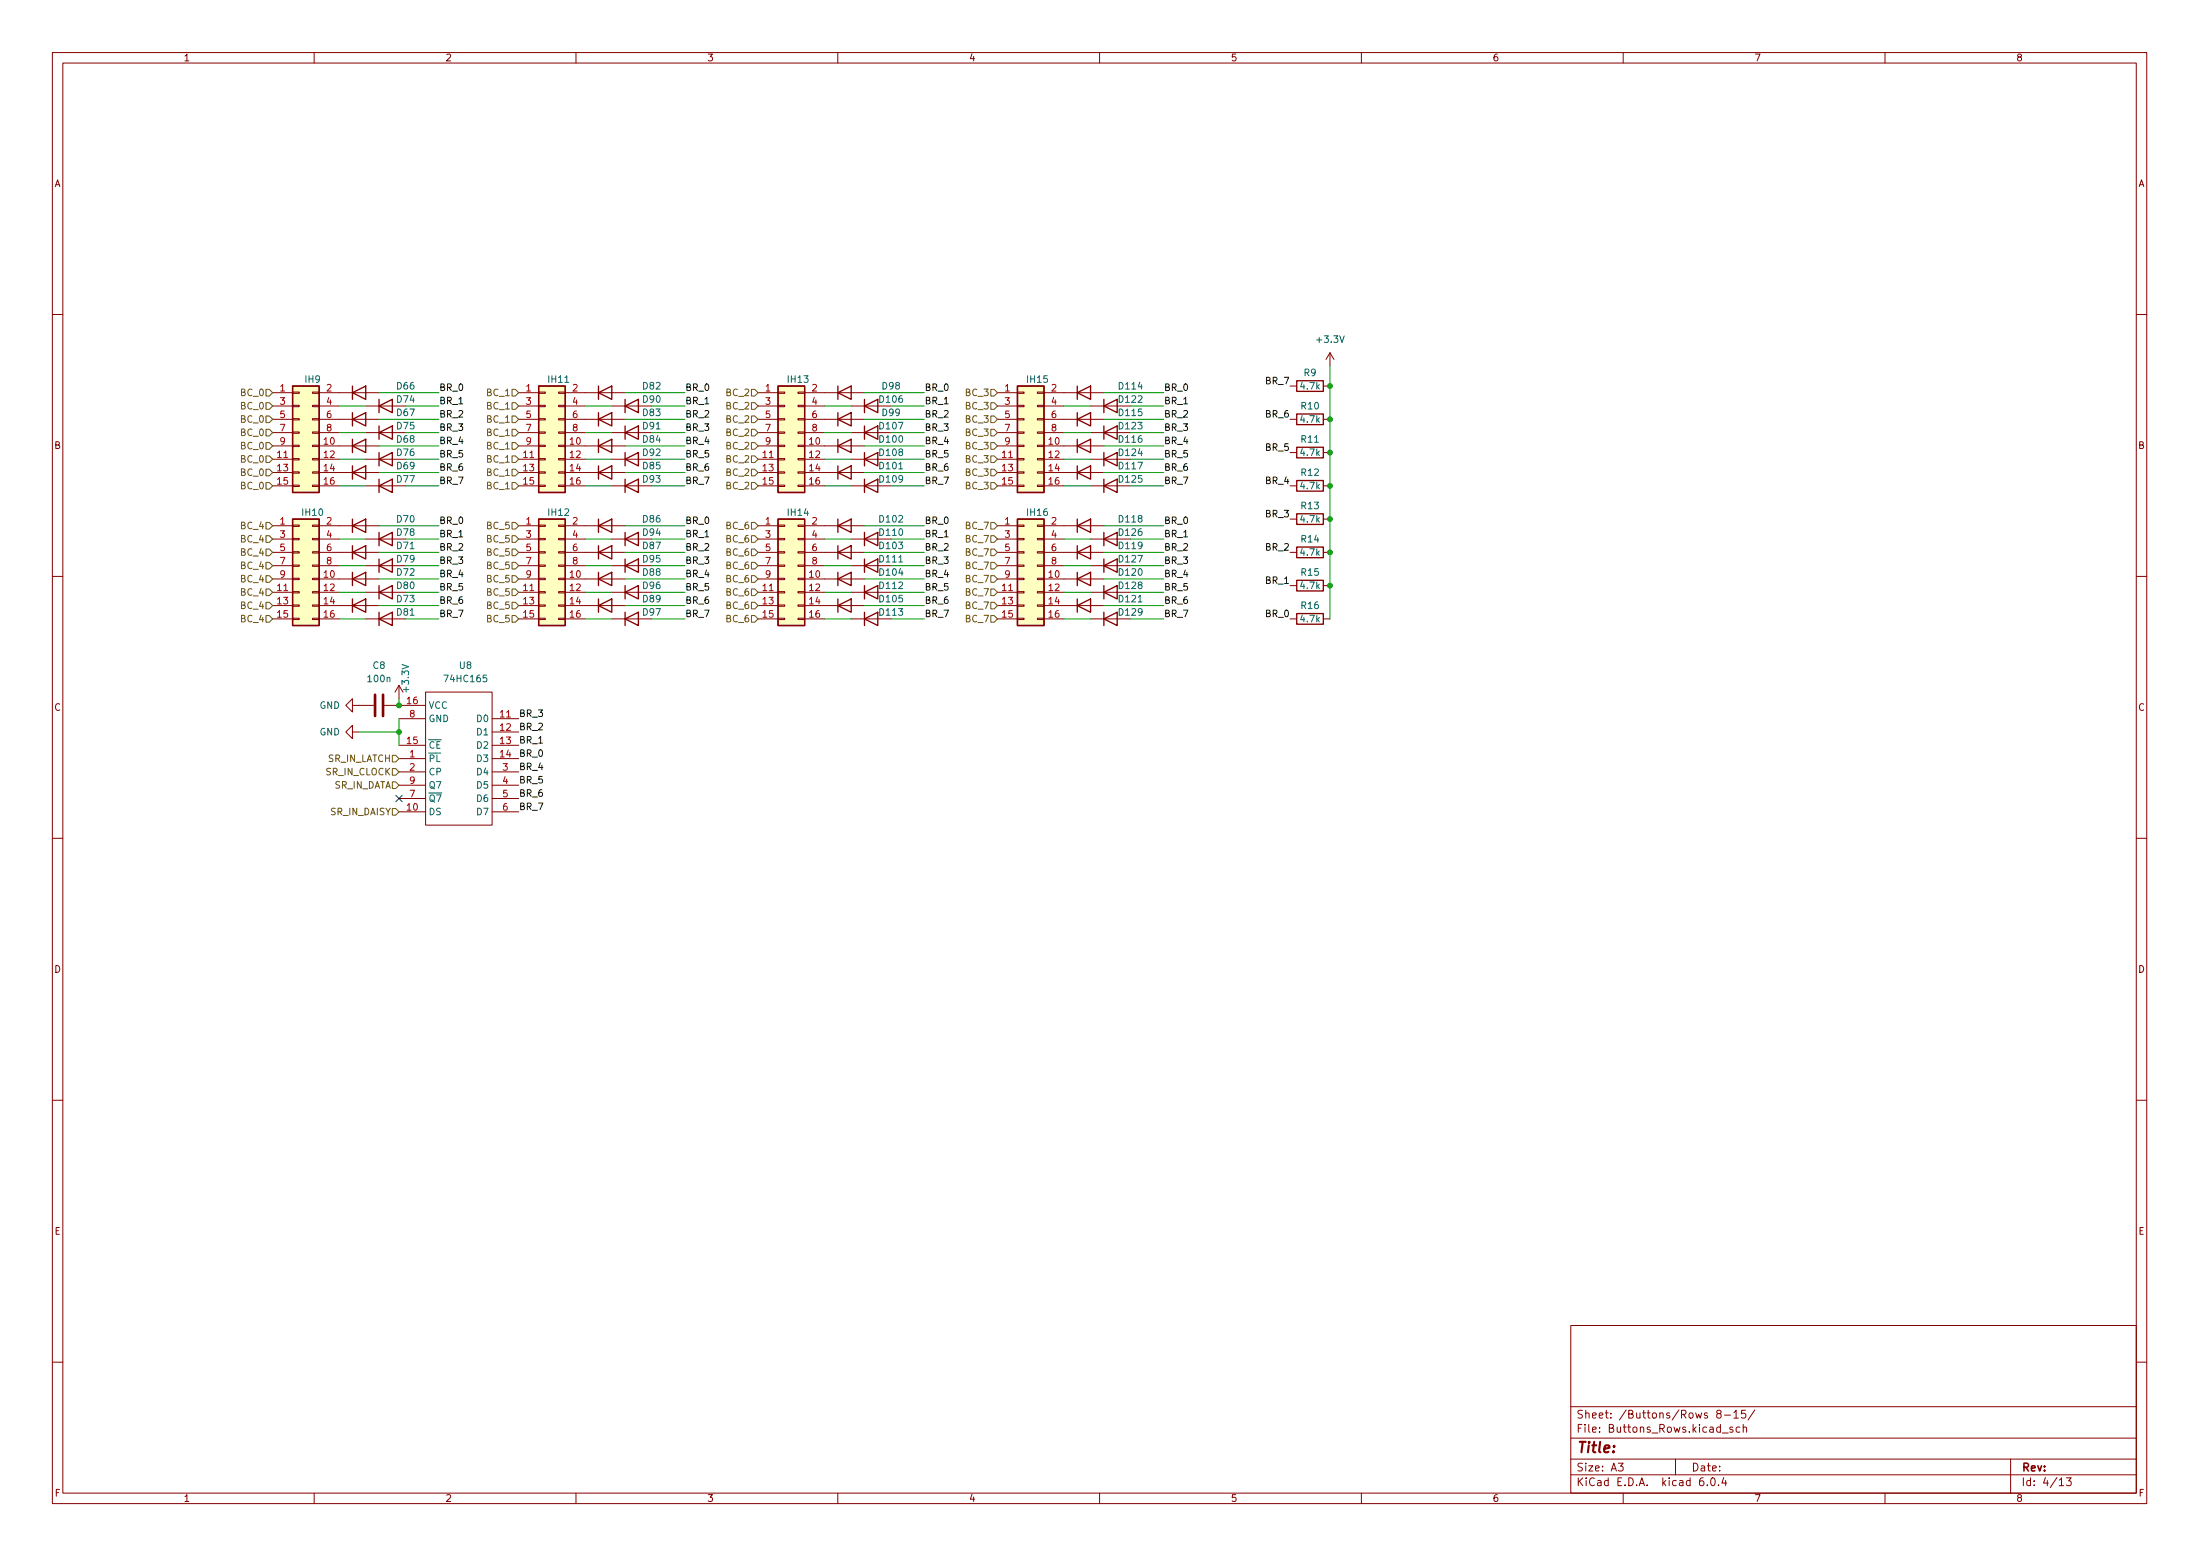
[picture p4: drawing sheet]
<svg xmlns="http://www.w3.org/2000/svg" width="420mm" height="297mm" viewBox="0 0 420 297" stroke-linecap="round" stroke-linejoin="round" font-family="sans-serif">
<g fill="none" stroke="#840000" stroke-width=".19">
<path d="M10 10h400v277h-400zM12 12h396v273h-396zM60 10v2M110 10v2M160 10v2M210 10v2M260 10v2M310 10v2M360 10v2M10 60h2M52.1 75h3.8M52.1 77.5h3.8"/>
<path d="M55.9 79.9h1.2v.3h-1.2zM55.9 77.4h1.2v.2h-1.2zM55.9 74.8h1.2v.3h-1.2zM59.7 79.9h1.3v.3h-1.3zM59.7 77.4h1.3v.2h-1.3zM59.7 74.8h1.3v.3h-1.3zM61 75h11.4M61 77.5h3.8M69.8 77.5h7.7M99.1 75h3.8M99.1 77.5h3.8M102.9 79.9h1.2v.3h-1.2z"/>
<path d="M102.9 77.4h1.2v.2h-1.2zM102.9 74.8h1.2v.3h-1.2zM106.7 79.9h1.2v.3h-1.2zM106.7 77.4h1.2v.2h-1.2zM106.7 74.8h1.2v.3h-1.2zM107.9 75h11.5M107.9 77.5h3.9M116.8 77.5h7.7M144.8 75h3.8M144.8 77.5h3.8M148.6 79.9h1.3v.3h-1.3zM148.6 77.4h1.3v.2h-1.3z"/>
<path d="M148.6 74.8h1.3v.3h-1.3zM152.4 79.9h1.3v.3h-1.3zM152.4 77.4h1.3v.2h-1.3zM152.4 74.8h1.3v.3h-1.3zM153.7 75h11.4M153.7 77.5h3.8M162.6 77.5h5M190.5 75h3.8M190.5 77.5h3.8M194.3 79.9h1.3v.3h-1.3zM194.3 77.4h1.3v.2h-1.3zM194.3 74.8h1.3v.3h-1.3z"/>
<path d="M198.1 79.9h1.3v.3h-1.3zM198.1 77.4h1.3v.2h-1.3zM198.1 74.8h1.3v.3h-1.3zM199.4 75h11.4M199.4 77.5h3.8M208.3 77.5h7.6M246.4 73.7h1.2M252.7 73.7h1.3M254 67.3l-.8 1.3M254 67.3v2.6M254 67.3l.8 1.3M408 60h2"/>
<path d="M52.1 85.1h3.8M52.1 87.7h3.8M52.1 90.2h3.8M52.1 92.7h3.8M52.1 80h3.8M52.1 82.6h3.8M55.9 92.6h1.2v.3h-1.2zM55.9 90.1h1.2v.2h-1.2zM55.9 87.5h1.2v.3h-1.2zM55.9 85h1.2v.3h-1.2zM55.9 82.5h1.2v.2h-1.2zM59.7 92.6h1.3v.3h-1.3z"/>
<path d="M59.7 90.1h1.3v.2h-1.3zM59.7 87.5h1.3v.3h-1.3zM59.7 85h1.3v.3h-1.3zM59.7 82.5h1.3v.2h-1.3zM61 85.1h11.4M61 87.7h3.8M61 90.2h11.4M61 92.7h3.8M61 80h11.4M61 82.6h3.8M69.8 87.7h7.7M69.8 92.7h7.7"/>
<path d="M69.8 82.6h7.7M99.1 85.1h3.8M99.1 87.7h3.8M99.1 90.2h3.8M99.1 92.7h3.8M99.1 80h3.8M99.1 82.6h3.8M102.9 92.6h1.2v.3h-1.2zM102.9 90.1h1.2v.2h-1.2zM102.9 87.5h1.2v.3h-1.2zM102.9 85h1.2v.3h-1.2zM102.9 82.5h1.2v.2h-1.2z"/>
<path d="M106.7 92.6h1.2v.3h-1.2zM106.7 90.1h1.2v.2h-1.2zM106.7 87.5h1.2v.3h-1.2zM106.7 85h1.2v.3h-1.2zM106.7 82.5h1.2v.2h-1.2zM107.9 85.1h11.5M107.9 87.7h3.9M107.9 90.2h11.5M107.9 92.7h3.9M107.9 80h11.5M107.9 82.6h3.9M116.8 87.7h7.7"/>
<path d="M116.8 92.7h7.7M116.8 82.6h7.7M144.8 85.1h3.8M144.8 87.7h3.8M144.8 90.2h3.8M144.8 92.7h3.8M144.8 80h3.8M144.8 82.6h3.8M148.6 92.6h1.3v.3h-1.3zM148.6 90.1h1.3v.2h-1.3zM148.6 87.5h1.3v.3h-1.3zM148.6 85h1.3v.3h-1.3z"/>
<path d="M148.6 82.5h1.3v.2h-1.3zM152.4 92.6h1.3v.3h-1.3zM152.4 90.1h1.3v.2h-1.3zM152.4 87.5h1.3v.3h-1.3zM152.4 85h1.3v.3h-1.3zM152.4 82.5h1.3v.2h-1.3zM153.7 85.1h11.4M153.7 87.7h3.8M153.7 90.2h11.4M153.7 92.7h3.8M153.7 80h11.4M153.7 82.6h3.8"/>
<path d="M162.6 87.7h5M162.6 92.7h5M162.6 82.6h5M190.5 85.1h3.8M190.5 87.7h3.8M190.5 90.2h3.8M190.5 92.7h3.8M190.5 80h3.8M190.5 82.6h3.8M194.3 92.6h1.3v.3h-1.3zM194.3 90.1h1.3v.2h-1.3zM194.3 87.5h1.3v.3h-1.3z"/>
<path d="M194.3 85h1.3v.3h-1.3zM194.3 82.5h1.3v.2h-1.3zM198.1 92.6h1.3v.3h-1.3zM198.1 90.1h1.3v.2h-1.3zM198.1 87.5h1.3v.3h-1.3zM198.1 85h1.3v.3h-1.3zM198.1 82.5h1.3v.2h-1.3zM199.4 85.1h11.4M199.4 87.7h3.8M199.4 90.2h11.4M199.4 92.7h3.8M199.4 80h11.4"/>
<path d="M199.4 82.6h3.8M208.3 87.7h7.6M208.3 92.7h5.1M208.3 82.6h5.1M246.4 92.7h1.2M246.4 80h1.2M246.4 86.4h1.2M246.4 99.1h1.2M252.7 92.7h1.3M252.7 80h1.3M252.7 86.4h1.3M252.7 99.1h1.3"/>
<path d="M10 110h2M52.1 105.4h3.8M52.1 110.5h3.8M52.1 115.6h3.8M52.1 108h3.8M52.1 102.9h3.8M52.1 118.1h3.8M52.1 100.4h3.8M52.1 113.1h3.8M55.9 118h1.2v.3h-1.2zM55.9 115.5h1.2v.2h-1.2zM55.9 112.9h1.2v.3h-1.2z"/>
<path d="M55.9 110.4h1.2v.3h-1.2zM55.9 107.9h1.2v.2h-1.2zM55.9 105.3h1.2v.3h-1.2zM55.9 102.8h1.2v.2h-1.2zM55.9 100.2h1.2v.3h-1.2zM59.7 118h1.3v.3h-1.3zM59.7 115.5h1.3v.2h-1.3zM59.7 112.9h1.3v.3h-1.3zM59.7 110.4h1.3v.3h-1.3zM59.7 107.9h1.3v.2h-1.3zM59.7 105.3h1.3v.3h-1.3zM59.7 102.8h1.3v.2h-1.3z"/>
<path d="M59.7 100.2h1.3v.3h-1.3zM61 105.4h11.4M61 110.5h11.4M61 115.6h11.4M61 108h3.8M61 102.9h3.8M61 118.1h3.8M61 100.4h11.4M61 113.1h3.8M69.8 108h7.7M69.8 102.9h7.7M69.8 118.1h7.7"/>
<path d="M69.8 113.1h7.7M99.1 105.4h3.8M99.1 110.5h3.8M99.1 115.6h3.8M99.1 108h3.8M99.1 102.9h3.8M99.1 118.1h3.8M99.1 100.4h3.8M99.1 113.1h3.8M102.9 118h1.2v.3h-1.2zM102.9 115.5h1.2v.2h-1.2zM102.9 112.9h1.2v.3h-1.2z"/>
<path d="M102.9 110.4h1.2v.3h-1.2zM102.9 107.9h1.2v.2h-1.2zM102.9 105.3h1.2v.3h-1.2zM102.9 102.8h1.2v.2h-1.2zM102.9 100.2h1.2v.3h-1.2zM106.7 118h1.2v.3h-1.2zM106.7 115.5h1.2v.2h-1.2zM106.7 112.9h1.2v.3h-1.2zM106.7 110.4h1.2v.3h-1.2zM106.7 107.9h1.2v.2h-1.2zM106.7 105.3h1.2v.3h-1.2zM106.7 102.8h1.2v.2h-1.2z"/>
<path d="M106.7 100.2h1.2v.3h-1.2zM107.9 105.4h11.5M107.9 110.5h11.5M107.9 115.6h11.5M107.9 108h3.9M107.9 102.9h3.9M107.9 118.1h3.9M107.9 100.4h11.5M107.9 113.1h3.9M116.8 108h7.7M116.8 102.9h7.7M116.8 118.1h7.7"/>
<path d="M116.8 113.1h7.7M144.8 105.4h3.8M144.8 110.5h3.8M144.8 115.6h3.8M144.8 108h3.8M144.8 102.9h3.8M144.8 118.1h3.8M144.8 100.4h3.8M144.8 113.1h3.8M148.6 118h1.3v.3h-1.3zM148.6 115.5h1.3v.2h-1.3zM148.6 112.9h1.3v.3h-1.3z"/>
<path d="M148.6 110.4h1.3v.3h-1.3zM148.6 107.9h1.3v.2h-1.3zM148.6 105.3h1.3v.3h-1.3zM148.6 102.8h1.3v.2h-1.3zM148.6 100.2h1.3v.3h-1.3zM152.4 118h1.3v.3h-1.3zM152.4 115.5h1.3v.2h-1.3zM152.4 112.9h1.3v.3h-1.3zM152.4 110.4h1.3v.3h-1.3zM152.4 107.9h1.3v.2h-1.3zM152.4 105.3h1.3v.3h-1.3zM152.4 102.8h1.3v.2h-1.3z"/>
<path d="M152.4 100.2h1.3v.3h-1.3zM153.7 105.4h11.4M153.7 110.5h11.4M153.7 115.6h11.4M153.7 108h3.8M153.7 102.9h3.8M153.7 118.1h3.8M153.7 100.4h11.4M153.7 113.1h3.8M162.6 108h7.6M162.6 102.9h5M162.6 118.1h5"/>
<path d="M162.6 113.1h7.6M190.5 105.4h3.8M190.5 110.5h3.8M190.5 115.6h3.8M190.5 108h3.8M190.5 102.9h3.8M190.5 118.1h3.8M190.5 100.4h3.8M190.5 113.1h3.8M194.3 118h1.3v.3h-1.3zM194.3 115.5h1.3v.2h-1.3zM194.3 112.9h1.3v.3h-1.3z"/>
<path d="M194.3 110.4h1.3v.3h-1.3zM194.3 107.9h1.3v.2h-1.3zM194.3 105.3h1.3v.3h-1.3zM194.3 102.8h1.3v.2h-1.3zM194.3 100.2h1.3v.3h-1.3zM198.1 118h1.3v.3h-1.3zM198.1 115.5h1.3v.2h-1.3zM198.1 112.9h1.3v.3h-1.3zM198.1 110.4h1.3v.3h-1.3zM198.1 107.9h1.3v.2h-1.3zM198.1 105.3h1.3v.3h-1.3zM198.1 102.8h1.3v.2h-1.3z"/>
<path d="M198.1 100.2h1.3v.3h-1.3zM199.4 105.4h11.4M199.4 110.5h11.4M199.4 115.6h11.4M199.4 108h3.8M199.4 102.9h3.8M199.4 118.1h3.8M199.4 100.4h11.4M199.4 113.1h3.8M208.3 108h7.6M208.3 102.9h5.1M208.3 118.1h5.1"/>
<path d="M208.3 113.1h5.1M246.4 105.4h1.2M246.4 118.1h1.2M246.4 111.8h1.2M252.7 105.4h1.3M252.7 118.1h1.3M252.7 111.8h1.3M408 110h2M67.3 134.7v-1.3l-1.3 1.3 1.3 1.2v-1.2h4.1M67.3 139.7v-1.2l-1.3 1.2 1.3 1.3v-1.3h1.3M73.4 134.7h7.9M76.2 137.2h5.1"/>
<path d="M76.2 130.8l-.8 1.3M76.2 130.8v2.6M76.2 130.8l.8 1.3M81.3 132.1h12.7v25.4h-12.7zM94 137.2h5.1M94 139.7h5.1M76.2 144.8h5.1M76.2 155h5.1M76.2 142.3h5.1M76.2 147.4h5.1M76.2 149.9h5.1M76.2 152.4h5.1"/>
<path d="M94 144.8h5.1M94 155h5.1M94 142.3h5.1M94 147.4h5.1M94 149.9h5.1M94 152.4h5.1M10 160h2M408 160h2M10 210h2M408 210h2M300 253h108v32h-108zM10 260h2"/>
<path d="M300 278.5h108M300 274.5h108M300 268.5h108M309.1 279.3h.9l-.5 .6 .4 .1v.7l-.2 .1-.6-.1M320 278.5v3M328.1 269.9l-.2-.3v-.2l.2-.2 .5 .1 .1 .2-.1 .2-.6 .2-.1 .2v.5l.2 .1h.3l.3-.3v-.3l-.3-.2M328.9 273.6h1.2M329.4 270.1h1.1M330.9 272.5l-.3-.1-.3 .2 .1 .2 .5 .2v.3h-.6M331.1 269.6l.5-.4v1.5M331.1 270.7h.9M332.3 272.5l-.4-.1-.3 .3 .1 .6h.6"/>
<path d="M332.9 272.6l.2-.2 .4 .1 .1 .9M332.9 271.9v1.5M333.4 269.2h-.8v.7l.2-.1 .5 .1 .1 .2v.5l-.3 .1-.5-.1M335.1 269.1l-1.3 2M384 278.5v6.5M408 260h2M60 285v2M110 285v2M160 285v2M210 285v2M260 285v2M300 281.5h108"/>
<path d="M310 285v2M325.3 282.1a.59 .59 0 0 0-.7 .7v.5l.1 .2 .4 .1 .3-.1v-.5l-.1-.2-.4-.1-.3 .3M326.1 283.5v.1M326.8 282.3l.3-.2a.8 .8 0 0 1 .5 .8 .8 .8 0 0 1-.5 .7l-.3-.1-.1-.5zM328.2 283.5v.1M329.2 282l-.3 1.1h.9M329.6 282.6v1M360 285v2M393.3 282.5l.4-.4v1.5M393.3 283.6h.8M394.6 282.1h1l-.5 .6 .4 .1v.7l-.2 .1-.7-.1"/>
</g>
<g fill="none" stroke="#840000" stroke-width=".25">
<path d="M55.9 73.7h5.1v20.3h-5.1zM67.3 75l2.5-1.3v2.5zM67.3 73.7v2.5M67.3 78.8v2.5M72.4 77.5l2.5-1.3v2.6zM72.4 76.2v2.6M102.9 73.7h5v20.3h-5zM114.3 75l2.5-1.3v2.5zM114.3 73.7v2.5M114.3 78.8v2.5M119.4 77.5l2.5-1.3v2.6zM119.4 76.2v2.6"/>
<path d="M148.6 73.7h5.1v20.3h-5.1zM160 75l2.6-1.3v2.5zM160 73.7v2.5M160 78.8v2.5M165.1 77.5l2.5-1.3v2.6zM165.1 76.2v2.6M194.3 73.7h5.1v20.3h-5.1zM205.7 75l2.6-1.3v2.5zM205.7 73.7v2.5M205.7 78.8v2.5M210.8 77.5l2.6-1.3v2.6zM210.8 76.2v2.6"/>
<path d="M247.6 72.7h5.1v2h-5.1zM247.6 79h5.1v2.1h-5.1zM55.9 99.1h5.1v20.3h-5.1zM67.3 90.2l2.5-1.3v2.6zM67.3 85.1l2.5-1.2v2.5zM67.3 80l2.5-1.2v2.5zM67.3 83.9v2.5M67.3 88.9v2.6M67.3 99.1v2.5M72.4 82.6l2.5-1.3v2.6zM72.4 87.7l2.5-1.3v2.5zM72.4 92.7l2.5-1.2v2.5z"/>
<path d="M72.4 81.3v2.6M72.4 86.4v2.5M72.4 91.5v2.5M102.9 99.1h5v20.3h-5zM114.3 85.1l2.5-1.2v2.5zM114.3 90.2l2.5-1.3v2.6zM114.3 80l2.5-1.2v2.5zM114.3 83.9v2.5M114.3 88.9v2.6M114.3 99.1v2.5M119.4 87.7l2.5-1.3v2.5zM119.4 92.7l2.5-1.2v2.5z"/>
<path d="M119.4 82.6l2.5-1.3v2.6zM119.4 81.3v2.6M119.4 86.4v2.5M119.4 91.5v2.5M148.6 99.1h5.1v20.3h-5.1zM160 85.1l2.6-1.2v2.5zM160 90.2l2.6-1.3v2.6zM160 80l2.6-1.2v2.5zM160 83.9v2.5M160 88.9v2.6M160 99.1v2.5M165.1 87.7l2.5-1.3v2.5z"/>
<path d="M165.1 92.7l2.5-1.2v2.5zM165.1 82.6l2.5-1.3v2.6zM165.1 81.3v2.6M165.1 86.4v2.5M165.1 91.5v2.5M194.3 99.1h5.1v20.3h-5.1zM205.7 80l2.6-1.2v2.5zM205.7 85.1l2.6-1.2v2.5zM205.7 90.2l2.6-1.3v2.6zM205.7 83.9v2.5M205.7 88.9v2.6M205.7 99.1v2.5"/>
<path d="M210.8 82.6l2.6-1.3v2.6zM210.8 92.7l2.6-1.2v2.5zM210.8 87.7l2.6-1.3v2.5zM210.8 81.3v2.6M210.8 86.4v2.5M210.8 91.5v2.5M247.6 85.4h5.1v2h-5.1zM247.6 98.1h5.1v2h-5.1zM247.6 91.7h5.1v2.1h-5.1zM67.3 105.4l2.5-1.2v2.5zM67.3 100.4l2.5-1.3v2.5zM67.3 115.6l2.5-1.3v2.6z"/>
<path d="M67.3 110.5l2.5-1.2v2.5zM67.3 104.2v2.5M67.3 109.3v2.5M67.3 114.3v2.6M72.4 108l2.5-1.3v2.6zM72.4 102.9l2.5-1.3v2.6zM72.4 113.1l2.5-1.3v2.5zM72.4 118.1l2.5-1.2v2.5zM72.4 101.6v2.6M72.4 106.7v2.6M72.4 111.8v2.5M72.4 116.9v2.5"/>
<path d="M114.3 100.4l2.5-1.3v2.5zM114.3 105.4l2.5-1.2v2.5zM114.3 110.5l2.5-1.2v2.5zM114.3 115.6l2.5-1.3v2.6zM114.3 104.2v2.5M114.3 109.3v2.5M114.3 114.3v2.6M119.4 102.9l2.5-1.3v2.6zM119.4 108l2.5-1.3v2.6zM119.4 113.1l2.5-1.3v2.5zM119.4 118.1l2.5-1.2v2.5zM119.4 101.6v2.6"/>
<path d="M119.4 106.7v2.6M119.4 111.8v2.5M119.4 116.9v2.5M160 105.4l2.6-1.2v2.5zM160 110.5l2.6-1.2v2.5zM160 115.6l2.6-1.3v2.6zM160 100.4l2.6-1.3v2.5zM160 104.2v2.5M160 109.3v2.5M160 114.3v2.6M165.1 108l2.5-1.3v2.6zM165.1 102.9l2.5-1.3v2.6z"/>
<path d="M165.1 118.1l2.5-1.2v2.5zM165.1 113.1l2.5-1.3v2.5zM165.1 101.6v2.6M165.1 106.7v2.6M165.1 111.8v2.5M165.1 116.9v2.5M205.7 105.4l2.6-1.2v2.5zM205.7 100.4l2.6-1.3v2.5zM205.7 115.6l2.6-1.3v2.6zM205.7 110.5l2.6-1.2v2.5zM205.7 104.2v2.5M205.7 109.3v2.5"/>
<path d="M205.7 114.3v2.6M210.8 102.9l2.6-1.3v2.6zM210.8 108l2.6-1.3v2.6zM210.8 118.1l2.6-1.2v2.5zM210.8 113.1l2.6-1.3v2.5zM210.8 101.6v2.6M210.8 106.7v2.6M210.8 111.8v2.5M210.8 116.9v2.5M247.6 104.4h5.1v2.1h-5.1zM247.6 117.1h5.1v2.1h-5.1zM247.6 110.8h5.1v2h-5.1z"/>
</g>
<g fill="#ffffc2" stroke="#ffffc2" stroke-width=".19">
<path d="M102.9 73.7h5v20.3h-5z"/>
<path d="M148.6 99.1h5.1v20.3h-5.1z"/>
<path d="M148.6 73.7h5.1v20.3h-5.1z"/>
<path d="M102.9 99.1h5v20.3h-5z"/>
<path d="M55.9 73.7h5.1v20.3h-5.1z"/>
<path d="M55.9 99.1h5.1v20.3h-5.1z"/>
<path d="M194.3 73.7h5.1v20.3h-5.1z"/>
<path d="M194.3 99.1h5.1v20.3h-5.1z"/>
</g>
<path d="M71.6 132.6v4.1M73.2 132.6v4.1" fill="none" stroke="#840000" stroke-width=".51"/>
<g fill="none" stroke="#725600" stroke-width=".19">
<path d="M50.8 74.3h.6l.7 .7-.7 .6h-.6zM50.8 79.4h.6l.7 .6-.7 .7h-.6zM50.8 76.9h.6l.7 .6-.7 .6h-.6zM97.8 79.4h.6l.7 .6-.7 .7h-.6zM97.8 76.9h.6l.7 .6-.7 .6h-.6zM97.8 74.3h.6l.7 .7-.7 .6h-.6zM143.5 79.4h.6l.7 .6-.7 .7h-.6zM143.5 74.3h.6l.7 .7-.7 .6h-.6zM143.5 76.9h.6l.7 .6-.7 .6h-.6zM189.2 74.3h.7l.6 .7-.6 .6h-.7zM189.2 76.9h.7l.6 .6-.6 .6h-.7zM189.2 79.4h.7l.6 .6-.6 .7h-.7z"/>
<path d="M50.8 99.7h.6l.7 .7-.7 .6h-.6zM50.8 87h.6l.7 .7-.7 .6h-.6zM50.8 84.5h.6l.7 .6-.7 .7h-.6zM50.8 92.1h.6l.7 .6-.7 .7h-.6zM50.8 82h.6l.7 .6-.7 .6h-.6zM50.8 89.6h.6l.7 .6-.7 .6h-.6zM97.8 92.1h.6l.7 .6-.7 .7h-.6zM97.8 89.6h.6l.7 .6-.7 .6h-.6zM97.8 87h.6l.7 .7-.7 .6h-.6zM97.8 84.5h.6l.7 .6-.7 .7h-.6zM97.8 82h.6l.7 .6-.7 .6h-.6zM97.8 99.7h.6l.7 .7-.7 .6h-.6z"/>
<path d="M143.5 82h.6l.7 .6-.7 .6h-.6zM143.5 89.6h.6l.7 .6-.7 .6h-.6zM143.5 87h.6l.7 .7-.7 .6h-.6zM143.5 92.1h.6l.7 .6-.7 .7h-.6zM143.5 99.7h.6l.7 .7-.7 .6h-.6zM143.5 84.5h.6l.7 .6-.7 .7h-.6zM189.2 84.5h.7l.6 .6-.6 .7h-.7zM189.2 89.6h.7l.6 .6-.6 .6h-.7zM189.2 82h.7l.6 .6-.6 .6h-.7zM189.2 87h.7l.6 .7-.6 .6h-.7zM189.2 92.1h.7l.6 .6-.6 .7h-.7zM189.2 99.7h.7l.6 .7-.6 .6h-.7z"/>
<path d="M50.8 102.3h.6l.7 .6-.7 .6h-.6zM50.8 104.8h.6l.7 .6-.7 .7h-.6zM50.8 117.5h.6l.7 .6-.7 .7h-.6zM50.8 115h.6l.7 .6-.7 .6h-.6zM50.8 109.9h.6l.7 .6-.7 .7h-.6zM50.8 112.4h.6l.7 .7-.7 .6h-.6zM50.8 107.4h.6l.7 .6-.7 .6h-.6zM97.8 107.4h.6l.7 .6-.7 .6h-.6zM97.8 112.4h.6l.7 .7-.7 .6h-.6zM97.8 109.9h.6l.7 .6-.7 .7h-.6zM97.8 117.5h.6l.7 .6-.7 .7h-.6zM97.8 115h.6l.7 .6-.7 .6h-.6z"/>
<path d="M97.8 102.3h.6l.7 .6-.7 .6h-.6zM97.8 104.8h.6l.7 .6-.7 .7h-.6zM143.5 112.4h.6l.7 .7-.7 .6h-.6zM143.5 117.5h.6l.7 .6-.7 .7h-.6zM143.5 115h.6l.7 .6-.7 .6h-.6zM143.5 104.8h.6l.7 .6-.7 .7h-.6zM143.5 109.9h.6l.7 .6-.7 .7h-.6zM143.5 102.3h.6l.7 .6-.7 .6h-.6zM143.5 107.4h.6l.7 .6-.7 .6h-.6zM189.2 117.5h.7l.6 .6-.6 .7h-.7zM189.2 115h.7l.6 .6-.6 .6h-.7zM189.2 112.4h.7l.6 .7-.6 .6h-.7z"/>
<path d="M189.2 104.8h.7l.6 .6-.6 .7h-.7zM189.2 102.3h.7l.6 .6-.6 .6h-.7zM189.2 107.4h.7l.6 .6-.6 .6h-.7zM189.2 109.9h.7l.6 .6-.6 .7h-.7zM74.9 149.3h.7l.6 .6-.6 .6h-.7zM74.9 144.2h.7l.6 .6-.6 .7h-.7zM74.9 154.3h.7l.6 .7-.6 .6h-.7zM74.9 146.7h.7l.6 .7-.6 .6h-.7z"/>
</g>
<g fill="none" stroke="#009600" stroke-width=".19">
<path d="M64.8 77.5h5M72.4 75h11.4M77.5 77.5h6.3M111.8 77.5h5M119.4 75h11.4M124.5 77.5h6.3M157.5 77.5h5.1M165.1 75h11.4M170.2 77.5h6.3M203.2 77.5h5.1M210.8 75h11.4M215.9 77.5h6.3"/>
<path d="M254 69.9v48.2M64.8 87.7h5M64.8 92.7h5M64.8 82.6h5M72.4 80h11.4M72.4 85.1h11.4M72.4 90.2h11.4M77.5 87.7h6.3M77.5 92.7h6.3M77.5 82.6h6.3M111.8 87.7h5M111.8 92.7h5"/>
<path d="M111.8 82.6h5M119.4 80h11.4M119.4 85.1h11.4M119.4 90.2h11.4M124.5 87.7h6.3M124.5 92.7h6.3M124.5 82.6h6.3M157.5 87.7h5.1M157.5 92.7h5.1M157.5 82.6h5.1M165.1 80h11.4M165.1 85.1h11.4"/>
<path d="M165.1 90.2h11.4M170.2 87.7h6.3M170.2 92.7h6.3M170.2 82.6h6.3M203.2 87.7h5.1M203.2 92.7h5.1M203.2 82.6h5.1M210.8 80h11.4M210.8 85.1h11.4M210.8 90.2h11.4M215.9 87.7h6.3M215.9 92.7h6.3"/>
<path d="M215.9 82.6h6.3M64.8 118.1h5M64.8 108h5M64.8 113.1h5M64.8 102.9h5M72.4 105.4h11.4M72.4 110.5h11.4M72.4 100.4h11.4M72.4 115.6h11.4M77.5 118.1h6.3M77.5 108h6.3M77.5 113.1h6.3"/>
<path d="M77.5 102.9h6.3M111.8 118.1h5M111.8 108h5M111.8 113.1h5M111.8 102.9h5M119.4 105.4h11.4M119.4 110.5h11.4M119.4 100.4h11.4M119.4 115.6h11.4M124.5 118.1h6.3M124.5 108h6.3M124.5 113.1h6.3"/>
<path d="M124.5 102.9h6.3M157.5 118.1h5.1M157.5 108h5.1M157.5 113.1h5.1M157.5 102.9h5.1M165.1 105.4h11.4M165.1 110.5h11.4M165.1 100.4h11.4M165.1 115.6h11.4M170.2 118.1h6.3M170.2 108h6.3M170.2 113.1h6.3"/>
<path d="M170.2 102.9h6.3M203.2 118.1h5.1M203.2 108h5.1M203.2 113.1h5.1M203.2 102.9h5.1M210.8 105.4h11.4M210.8 110.5h11.4M210.8 100.4h11.4M210.8 115.6h11.4M215.9 118.1h6.3M215.9 108h6.3M215.9 113.1h6.3"/>
<path d="M215.9 102.9h6.3M68.6 139.7h7.6M76.2 133.4v1.3M76.2 137.2v5.1"/>
</g>
<path d="M75.6 151.8l1.2 1.2M76.8 151.8l-1.2 1.2" fill="none" stroke="#000084" stroke-width=".19"/>
<g fill="#009600" stroke="#009600" stroke-width=".19">
<circle cx="254" cy="99.1" r=".46"/>
<circle cx="254" cy="92.7" r=".46"/>
<circle cx="254" cy="80" r=".46"/>
<circle cx="254" cy="73.7" r=".46"/>
<circle cx="254" cy="105.4" r=".46"/>
<circle cx="254" cy="86.4" r=".46"/>
<circle cx="254" cy="111.8" r=".46"/>
<circle cx="76.2" cy="139.7" r=".46"/>
<circle cx="76.2" cy="134.7" r=".46"/>
</g>
<text font-size="2.8" fill="#840000" x="301" y="277.3">Title:</text>
<g font-size="2.1" fill="#840000">
<text x="301" y="273.5">File: Buttons_Rows.kicad_sch</text>
<text x="301" y="270.8">Sheet: /Buttons/Rows 8-15/</text>
<text x="301" y="280.9">Size: A3</text>
<text x="323" y="280.9">Date:</text>
<text x="386" y="280.9">Rev:</text>
<text x="301" y="283.7">KiCad E.D.A. kicad 6.0.4</text>
<text x="386" y="283.7">Id: 4/13</text>
</g>
<g font-size="1.8" fill="#840000">
<text x="35" y="11.7">1</text>
<text x="85" y="11.7">2</text>
<text x="135" y="11.7">3</text>
<text x="185" y="11.7">4</text>
<text x="235" y="11.7">5</text>
<text x="285" y="11.7">6</text>
<text x="335" y="11.7">7</text>
<text x="385" y="11.7">8</text>
<text x="10.3" y="35.7">A</text>
<text x="408.3" y="35.7">A</text>
<text x="10.3" y="85.7">B</text>
<text x="408.3" y="85.7">B</text>
<text x="10.3" y="135.7">C</text>
<text x="408.3" y="135.7">C</text>
<text x="10.3" y="185.7">D</text>
<text x="408.3" y="185.7">D</text>
<text x="10.4" y="235.7">E</text>
<text x="408.4" y="235.7">E</text>
<text x="10.4" y="285.7">F</text>
<text x="35" y="286.7">1</text>
<text x="85" y="286.7">2</text>
<text x="135" y="286.7">3</text>
<text x="185" y="286.7">4</text>
<text x="235" y="286.7">5</text>
<text x="285" y="286.7">6</text>
<text x="335" y="286.7">7</text>
<text x="385" y="286.7">8</text>
<text x="408.4" y="285.7">F</text>
</g>
<g font-size="1.8" fill="#006464">
<text x="251.7" y="65.4">+3.3V</text>
<text x="249.1" y="71.8">R9</text>
<text x="58.3" y="73.1">IH9</text>
<text x="75.8" y="76.9">D74</text>
<text x="75.8" y="74.3">D66</text>
<text x="104.8" y="73.1">IH11</text>
<text x="122.8" y="76.9">D90</text>
<text x="122.8" y="74.3">D82</text>
<text x="150.5" y="73.1">IH13</text>
<text x="168.1" y="76.9">D106</text>
<text x="168.6" y="74.3">D98</text>
<text x="196.3" y="73.1">IH15</text>
<text x="213.8" y="74.3">D114</text>
<text x="213.8" y="76.9">D122</text>
<text x="248.5" y="74.3">4.7k</text>
<text x="75.8" y="82">D75</text>
<text x="75.8" y="79.4">D67</text>
<text x="122.8" y="82">D91</text>
<text x="122.8" y="79.4">D83</text>
<text x="168.1" y="82">D107</text>
<text x="168.6" y="79.4">D99</text>
<text x="213.8" y="79.4">D115</text>
<text x="213.8" y="82">D123</text>
<text x="248.5" y="80.7">4.7k</text>
<text x="248.6" y="78.1">R10</text>
<text x="75.8" y="89.6">D69</text>
<text x="75.8" y="87">D76</text>
<text x="75.8" y="84.5">D68</text>
<text x="122.8" y="84.5">D84</text>
<text x="122.8" y="87">D92</text>
<text x="122.8" y="89.6">D85</text>
<text x="168.1" y="84.5">D100</text>
<text x="168.1" y="89.6">D101</text>
<text x="168.1" y="87">D108</text>
<text x="213.8" y="84.5">D116</text>
<text x="213.8" y="87">D124</text>
<text x="213.8" y="89.6">D117</text>
<text x="248.5" y="87">4.7k</text>
<text x="248.6" y="84.5">R11</text>
<text x="75.8" y="92.1">D77</text>
<text x="122.8" y="92.1">D93</text>
<text x="168.1" y="92.1">D109</text>
<text x="213.8" y="92.1">D125</text>
<text x="248.5" y="93.4">4.7k</text>
<text x="248.6" y="90.8">R12</text>
<text x="57.8" y="98.5">IH10</text>
<text x="75.8" y="99.7">D70</text>
<text x="104.8" y="98.5">IH12</text>
<text x="122.8" y="99.7">D86</text>
<text x="150.5" y="98.5">IH14</text>
<text x="168.1" y="99.7">D102</text>
<text x="196.3" y="98.5">IH16</text>
<text x="213.8" y="99.7">D118</text>
<text x="248.5" y="99.7">4.7k</text>
<text x="248.6" y="97.2">R13</text>
<text x="75.8" y="104.8">D71</text>
<text x="75.8" y="107.4">D79</text>
<text x="75.8" y="102.3">D78</text>
<text x="122.8" y="104.8">D87</text>
<text x="122.8" y="102.3">D94</text>
<text x="122.8" y="107.4">D95</text>
<text x="168.1" y="104.8">D103</text>
<text x="168.1" y="107.4">D111</text>
<text x="168.1" y="102.3">D110</text>
<text x="213.8" y="104.8">D119</text>
<text x="213.8" y="102.3">D126</text>
<text x="213.8" y="107.4">D127</text>
<text x="248.5" y="106.1">4.7k</text>
<text x="248.6" y="103.5">R14</text>
<text x="75.8" y="112.4">D80</text>
<text x="75.8" y="109.9">D72</text>
<text x="122.8" y="109.9">D88</text>
<text x="122.8" y="112.4">D96</text>
<text x="168.1" y="109.9">D104</text>
<text x="168.1" y="112.4">D112</text>
<text x="213.8" y="109.9">D120</text>
<text x="213.8" y="112.4">D128</text>
<text x="248.5" y="112.4">4.7k</text>
<text x="248.6" y="109.9">R15</text>
<text x="75.8" y="115">D73</text>
<text x="75.8" y="117.5">D81</text>
<text x="122.8" y="117.5">D97</text>
<text x="122.8" y="115">D89</text>
<text x="168.1" y="115">D105</text>
<text x="168.1" y="117.5">D113</text>
<text x="213.8" y="115">D121</text>
<text x="213.8" y="117.5">D129</text>
<text x="248.5" y="118.8">4.7k</text>
<text x="248.6" y="116.2">R16</text>
<text x="70.4" y="130.2">100n</text>
<text x="71.3" y="127.7">C8</text>
<text x="78.1" y="131.9" transform="rotate(-90 78.1 131.9)">+3.3V</text>
<text x="85.2" y="130.2">74HC165</text>
<text x="87.8" y="127.7">U8</text>
<text x="61" y="135.3">GND</text>
<text x="81.8" y="135.3">VCC</text>
<text x="81.8" y="137.8">GND</text>
<text x="91.2" y="137.8">D0</text>
<text x="61" y="140.4">GND</text>
<text x="81.8" y="142.9">~{CE}</text>
<text x="91.2" y="140.4">D1</text>
<text x="91.2" y="142.9">D2</text>
<text x="81.8" y="145.5">~{PL}</text>
<text x="81.8" y="148">CP</text>
<text x="91.2" y="145.5">D3</text>
<text x="91.2" y="148">D4</text>
<text x="81.8" y="155.6">DS</text>
<text x="81.8" y="153.1">~{Q7}</text>
<text x="81.8" y="150.5">Q7</text>
<text x="91.2" y="150.5">D5</text>
<text x="91.2" y="153.1">D6</text>
<text x="91.2" y="155.6">D7</text>
</g>
<g font-size="1.8" fill="#725600">
<text x="46.1" y="75.6">BC_0</text>
<text x="93.1" y="75.6">BC_1</text>
<text x="138.8" y="75.6">BC_2</text>
<text x="184.5" y="75.6">BC_3</text>
<text x="46.1" y="83.2">BC_0</text>
<text x="46.1" y="80.7">BC_0</text>
<text x="46.1" y="78.1">BC_0</text>
<text x="93.1" y="80.7">BC_1</text>
<text x="93.1" y="83.2">BC_1</text>
<text x="93.1" y="78.1">BC_1</text>
<text x="138.8" y="80.7">BC_2</text>
<text x="138.8" y="78.1">BC_2</text>
<text x="138.8" y="83.2">BC_2</text>
<text x="184.5" y="78.1">BC_3</text>
<text x="184.5" y="80.7">BC_3</text>
<text x="184.5" y="83.2">BC_3</text>
<text x="46.1" y="88.3">BC_0</text>
<text x="46.1" y="85.8">BC_0</text>
<text x="93.1" y="88.3">BC_1</text>
<text x="93.1" y="85.8">BC_1</text>
<text x="138.8" y="88.3">BC_2</text>
<text x="138.8" y="85.8">BC_2</text>
<text x="184.5" y="85.8">BC_3</text>
<text x="184.5" y="88.3">BC_3</text>
<text x="46.1" y="93.4">BC_0</text>
<text x="46.1" y="90.8">BC_0</text>
<text x="93.1" y="93.4">BC_1</text>
<text x="93.1" y="90.8">BC_1</text>
<text x="138.8" y="90.8">BC_2</text>
<text x="138.8" y="93.4">BC_2</text>
<text x="184.5" y="90.8">BC_3</text>
<text x="184.5" y="93.4">BC_3</text>
<text x="46.1" y="101">BC_4</text>
<text x="93.1" y="101">BC_5</text>
<text x="138.8" y="101">BC_6</text>
<text x="184.5" y="101">BC_7</text>
<text x="46.1" y="103.5">BC_4</text>
<text x="46.1" y="106.1">BC_4</text>
<text x="93.1" y="103.5">BC_5</text>
<text x="93.1" y="106.1">BC_5</text>
<text x="138.8" y="106.1">BC_6</text>
<text x="138.8" y="103.5">BC_6</text>
<text x="184.5" y="106.1">BC_7</text>
<text x="184.5" y="103.5">BC_7</text>
<text x="46.1" y="111.2">BC_4</text>
<text x="46.1" y="113.7">BC_4</text>
<text x="46.1" y="108.6">BC_4</text>
<text x="93.1" y="108.6">BC_5</text>
<text x="93.1" y="113.7">BC_5</text>
<text x="93.1" y="111.2">BC_5</text>
<text x="138.8" y="113.7">BC_6</text>
<text x="138.8" y="111.2">BC_6</text>
<text x="138.8" y="108.6">BC_6</text>
<text x="184.5" y="113.7">BC_7</text>
<text x="184.5" y="108.6">BC_7</text>
<text x="184.5" y="111.2">BC_7</text>
<text x="46.1" y="118.8">BC_4</text>
<text x="46.1" y="116.2">BC_4</text>
<text x="93.1" y="118.8">BC_5</text>
<text x="93.1" y="116.2">BC_5</text>
<text x="138.8" y="118.8">BC_6</text>
<text x="138.8" y="116.2">BC_6</text>
<text x="184.5" y="118.8">BC_7</text>
<text x="184.5" y="116.2">BC_7</text>
<text x="62.3" y="148">SR_IN_CLOCK</text>
<text x="62.6" y="145.5">SR_IN_LATCH</text>
<text x="63.1" y="155.6">SR_IN_DAISY</text>
<text x="63.6" y="150.5">SR_IN_DATA</text>
</g>
<g font-size="1.8" fill="#a90000">
<text x="53.5" y="74.7">1</text>
<text x="53.5" y="77.3">3</text>
<text x="62.4" y="74.7">2</text>
<text x="62.4" y="77.3">4</text>
<text x="100.5" y="74.7">1</text>
<text x="100.5" y="77.3">3</text>
<text x="109.4" y="74.7">2</text>
<text x="109.4" y="77.3">4</text>
<text x="146.2" y="74.7">1</text>
<text x="146.2" y="77.3">3</text>
<text x="155.1" y="74.7">2</text>
<text x="155.1" y="77.3">4</text>
<text x="191.9" y="74.7">1</text>
<text x="191.9" y="77.3">3</text>
<text x="200.8" y="74.7">2</text>
<text x="200.8" y="77.3">4</text>
<text x="53.5" y="79.8">5</text>
<text x="53.5" y="82.3">7</text>
<text x="62.4" y="79.8">6</text>
<text x="62.4" y="82.3">8</text>
<text x="100.5" y="79.8">5</text>
<text x="100.5" y="82.3">7</text>
<text x="109.4" y="79.8">6</text>
<text x="109.4" y="82.3">8</text>
<text x="146.2" y="79.8">5</text>
<text x="146.2" y="82.3">7</text>
<text x="155.1" y="79.8">6</text>
<text x="155.1" y="82.3">8</text>
<text x="191.9" y="79.8">5</text>
<text x="191.9" y="82.3">7</text>
<text x="200.8" y="79.8">6</text>
<text x="200.8" y="82.3">8</text>
<text x="53" y="87.4">11</text>
<text x="53" y="90">13</text>
<text x="53.5" y="84.9">9</text>
<text x="61.9" y="84.9">10</text>
<text x="61.9" y="87.4">12</text>
<text x="61.9" y="90">14</text>
<text x="100" y="87.4">11</text>
<text x="100" y="90">13</text>
<text x="100.5" y="84.9">9</text>
<text x="108.9" y="84.9">10</text>
<text x="108.9" y="87.4">12</text>
<text x="108.9" y="90">14</text>
<text x="145.7" y="87.4">11</text>
<text x="145.7" y="90">13</text>
<text x="146.2" y="84.9">9</text>
<text x="154.6" y="84.9">10</text>
<text x="154.6" y="87.4">12</text>
<text x="154.6" y="90">14</text>
<text x="191.4" y="87.4">11</text>
<text x="191.4" y="90">13</text>
<text x="191.9" y="84.9">9</text>
<text x="200.3" y="84.9">10</text>
<text x="200.3" y="87.4">12</text>
<text x="200.3" y="90">14</text>
<text x="53" y="92.5">15</text>
<text x="61.9" y="92.5">16</text>
<text x="100" y="92.5">15</text>
<text x="108.9" y="92.5">16</text>
<text x="145.7" y="92.5">15</text>
<text x="154.6" y="92.5">16</text>
<text x="191.4" y="92.5">15</text>
<text x="200.3" y="92.5">16</text>
<text x="53.5" y="100.1">1</text>
<text x="62.4" y="100.1">2</text>
<text x="100.5" y="100.1">1</text>
<text x="109.4" y="100.1">2</text>
<text x="146.2" y="100.1">1</text>
<text x="155.1" y="100.1">2</text>
<text x="191.9" y="100.1">1</text>
<text x="200.8" y="100.1">2</text>
<text x="53.5" y="102.7">3</text>
<text x="53.5" y="105.2">5</text>
<text x="53.5" y="107.7">7</text>
<text x="62.4" y="102.7">4</text>
<text x="62.4" y="105.2">6</text>
<text x="62.4" y="107.7">8</text>
<text x="100.5" y="102.7">3</text>
<text x="100.5" y="105.2">5</text>
<text x="100.5" y="107.7">7</text>
<text x="109.4" y="102.7">4</text>
<text x="109.4" y="105.2">6</text>
<text x="109.4" y="107.7">8</text>
<text x="146.2" y="102.7">3</text>
<text x="146.2" y="105.2">5</text>
<text x="146.2" y="107.7">7</text>
<text x="155.1" y="102.7">4</text>
<text x="155.1" y="105.2">6</text>
<text x="155.1" y="107.7">8</text>
<text x="191.9" y="102.7">3</text>
<text x="191.9" y="105.2">5</text>
<text x="191.9" y="107.7">7</text>
<text x="200.8" y="102.7">4</text>
<text x="200.8" y="105.2">6</text>
<text x="200.8" y="107.7">8</text>
<text x="53" y="112.8">11</text>
<text x="53.5" y="110.3">9</text>
<text x="61.9" y="110.3">10</text>
<text x="61.9" y="112.8">12</text>
<text x="100" y="112.8">11</text>
<text x="100.5" y="110.3">9</text>
<text x="108.9" y="110.3">10</text>
<text x="108.9" y="112.8">12</text>
<text x="145.7" y="112.8">11</text>
<text x="146.2" y="110.3">9</text>
<text x="154.6" y="110.3">10</text>
<text x="154.6" y="112.8">12</text>
<text x="191.4" y="112.8">11</text>
<text x="191.9" y="110.3">9</text>
<text x="200.3" y="110.3">10</text>
<text x="200.3" y="112.8">12</text>
<text x="53" y="115.4">13</text>
<text x="53" y="117.9">15</text>
<text x="61.9" y="115.4">14</text>
<text x="61.9" y="117.9">16</text>
<text x="100" y="115.4">13</text>
<text x="100" y="117.9">15</text>
<text x="108.9" y="115.4">14</text>
<text x="108.9" y="117.9">16</text>
<text x="145.7" y="115.4">13</text>
<text x="145.7" y="117.9">15</text>
<text x="154.6" y="115.4">14</text>
<text x="154.6" y="117.9">16</text>
<text x="191.4" y="115.4">13</text>
<text x="191.4" y="117.9">15</text>
<text x="200.3" y="115.4">14</text>
<text x="200.3" y="117.9">16</text>
<text x="77.8" y="134.4">16</text>
<text x="78.2" y="136.9">8</text>
<text x="95.5" y="136.9">11</text>
<text x="77.8" y="142">15</text>
<text x="95.5" y="139.5">12</text>
<text x="95.5" y="142">13</text>
<text x="78.2" y="144.6">1</text>
<text x="78.2" y="147.1">2</text>
<text x="78.2" y="149.6">9</text>
<text x="95.5" y="144.6">14</text>
<text x="96" y="147.1">3</text>
<text x="96" y="149.6">4</text>
<text x="77.8" y="154.7">10</text>
<text x="78.2" y="152.2">7</text>
<text x="96" y="152.2">5</text>
<text x="96" y="154.7">6</text>
</g>
<g font-size="1.8" fill="#0f0f0f">
<text x="83.8" y="77.2">BR_1</text>
<text x="83.8" y="74.6">BR_0</text>
<text x="130.8" y="74.6">BR_0</text>
<text x="130.8" y="77.2">BR_1</text>
<text x="176.5" y="77.2">BR_1</text>
<text x="176.5" y="74.6">BR_0</text>
<text x="222.2" y="74.6">BR_0</text>
<text x="222.2" y="77.2">BR_1</text>
<text x="241.9" y="73.3">BR_7</text>
<text x="83.8" y="79.7">BR_2</text>
<text x="83.8" y="82.2">BR_3</text>
<text x="130.8" y="79.7">BR_2</text>
<text x="130.8" y="82.2">BR_3</text>
<text x="176.5" y="79.7">BR_2</text>
<text x="176.5" y="82.2">BR_3</text>
<text x="222.2" y="79.7">BR_2</text>
<text x="222.2" y="82.2">BR_3</text>
<text x="241.9" y="79.7">BR_6</text>
<text x="83.8" y="89.9">BR_6</text>
<text x="83.8" y="87.3">BR_5</text>
<text x="83.8" y="84.8">BR_4</text>
<text x="130.8" y="89.9">BR_6</text>
<text x="130.8" y="84.8">BR_4</text>
<text x="130.8" y="87.3">BR_5</text>
<text x="176.5" y="87.3">BR_5</text>
<text x="176.5" y="84.8">BR_4</text>
<text x="176.5" y="89.9">BR_6</text>
<text x="222.2" y="89.9">BR_6</text>
<text x="222.2" y="87.3">BR_5</text>
<text x="222.2" y="84.8">BR_4</text>
<text x="241.9" y="86">BR_5</text>
<text x="83.8" y="92.4">BR_7</text>
<text x="130.8" y="92.4">BR_7</text>
<text x="176.5" y="92.4">BR_7</text>
<text x="222.2" y="92.4">BR_7</text>
<text x="241.9" y="92.4">BR_4</text>
<text x="83.8" y="100">BR_0</text>
<text x="130.8" y="100">BR_0</text>
<text x="176.5" y="100">BR_0</text>
<text x="222.2" y="100">BR_0</text>
<text x="241.9" y="98.7">BR_3</text>
<text x="83.8" y="107.6">BR_3</text>
<text x="83.8" y="105.1">BR_2</text>
<text x="83.8" y="102.6">BR_1</text>
<text x="130.8" y="107.6">BR_3</text>
<text x="130.8" y="102.6">BR_1</text>
<text x="130.8" y="105.1">BR_2</text>
<text x="176.5" y="105.1">BR_2</text>
<text x="176.5" y="102.6">BR_1</text>
<text x="176.5" y="107.6">BR_3</text>
<text x="222.2" y="107.6">BR_3</text>
<text x="222.2" y="102.6">BR_1</text>
<text x="222.2" y="105.1">BR_2</text>
<text x="241.9" y="105.1">BR_2</text>
<text x="83.8" y="112.7">BR_5</text>
<text x="83.8" y="110.2">BR_4</text>
<text x="130.8" y="112.7">BR_5</text>
<text x="130.8" y="110.2">BR_4</text>
<text x="176.5" y="112.7">BR_5</text>
<text x="176.5" y="110.2">BR_4</text>
<text x="222.2" y="112.7">BR_5</text>
<text x="222.2" y="110.2">BR_4</text>
<text x="241.9" y="111.4">BR_1</text>
<text x="83.8" y="117.8">BR_7</text>
<text x="83.8" y="115.3">BR_6</text>
<text x="130.8" y="115.3">BR_6</text>
<text x="130.8" y="117.8">BR_7</text>
<text x="176.5" y="117.8">BR_7</text>
<text x="176.5" y="115.3">BR_6</text>
<text x="222.2" y="115.3">BR_6</text>
<text x="222.2" y="117.8">BR_7</text>
<text x="241.9" y="117.8">BR_0</text>
<text x="99.1" y="136.8">BR_3</text>
<text x="99.1" y="139.4">BR_2</text>
<text x="99.1" y="141.9">BR_1</text>
<text x="99.1" y="149.5">BR_5</text>
<text x="99.1" y="144.5">BR_0</text>
<text x="99.1" y="147">BR_4</text>
<text x="99.1" y="154.6">BR_7</text>
<text x="99.1" y="152.1">BR_6</text>
</g>
</svg>
